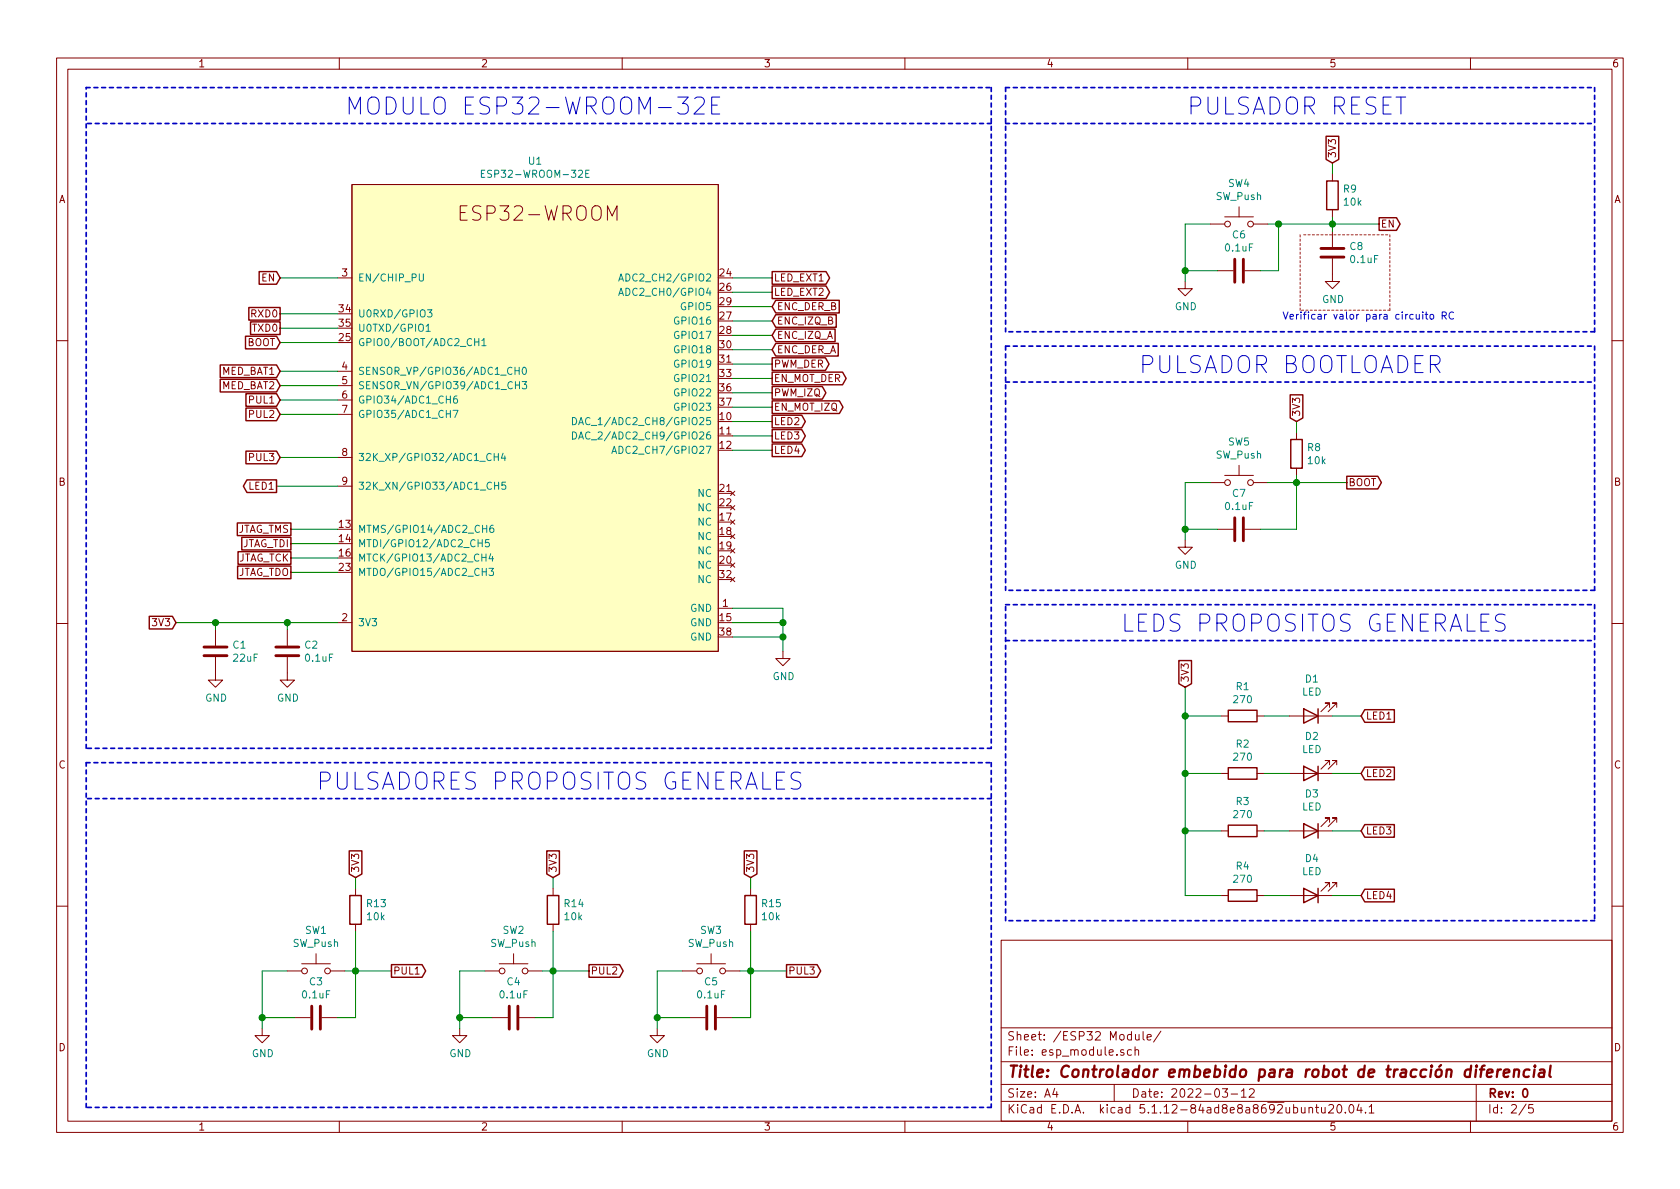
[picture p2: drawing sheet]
<svg xmlns="http://www.w3.org/2000/svg" width="297mm" height="210mm" viewBox="0 0 297 210" stroke-linecap="round" stroke-linejoin="round" font-family="sans-serif">
<g fill="none" stroke="#840000" stroke-width=".18">
<path d="M10 10.3h277v189.9h-277zM12 12.2h273v186.1h-273zM60 10.3v1.9M110 10.3v1.9M160 10.3v1.9M210 10.3v1.9M260 10.3v1.9M62.2 32.6h64.8v82.6h-64.8zM214 39.6h2.5M216.5 38.3h5.1M219.1 36.6v1.7M221.6 39.6h2.6"/>
<path d="M235.6 30.7v1.3M235.6 37.1v1.2M59.7 49.1h2.5M209.5 49.8v1.2h1.3l-1.3 1.3-1.2-1.3h1.2M215.3 47.9h2.8M220.1 47.9h2.8M235.6 45.7v4.1h1.3l-1.3 1.2-1.3-1.2h1.3M235.6 40.9v2.8M10 60.2h2M59.7 65.7h2.5M59.7 68.2h2.5M59.7 70.7h2.5"/>
<path d="M59.7 73.3h2.5M229.2 76.4v1.3M285 60.2h2M59.7 80.9h2.5M59.7 86h2.5M129.2 91.9l.7 .8M129.2 94.5l.7 .7M129.2 97l.7 .8M129.2 99.6l.7 .7M129.2 86.9l.7 .7M129.2 89.4l.7 .8M129.9 91.9l-.7 .8"/>
<path d="M129.9 94.5l-.7 .7M129.9 97l-.7 .8M129.9 99.6l-.7 .7M129.9 86.9l-.7 .7M129.9 89.4l-.7 .8M209.5 95.5v1.3h1.3l-1.3 1.2-1.2-1.2h1.2M214 85.3h2.5M215.3 93.6h2.8M216.5 84.1h5.1M219.1 82.3v1.8M220.1 93.6h2.8M221.6 85.3h2.6"/>
<path d="M229.2 82.8v1.3M10 110.3h2M38.1 116.2v4.1h1.3l-1.3 1.2-1.3-1.2h1.3M38.1 111.4v2.8M50.8 116.2v4.1h1.3l-1.3 1.2-1.3-1.2h1.3M50.8 111.4v2.8M59.7 110.1h2.5M127 107.6h2.5M129.2 102.1l.7 .8M129.9 102.1l-.7 .8M138.4 115.2v1.3h1.3l-1.3 1.2-1.2-1.2h1.2M285 110.3h2"/>
<path d="M215.9 126.6h1.3M215.9 136.8h1.3M222.2 126.6h1.3M222.2 136.8h1.3M228 126.6h7.6M228 136.8h7.6M235.1 125.1v-.8h-.8h.8l-1.5 1.6M235.1 135.2v-.7h-.8h.8l-1.5 1.5M236.3 125.1v-.8h-.7h.7l-1.5 1.6M236.3 135.2v-.7h-.7h.7l-1.5 1.5M62.9 157.1v1.3M97.8 157.1v1.3"/>
<path d="M132.7 157.1v1.3M215.9 158.4h1.3M215.9 146.9h1.3M222.2 158.4h1.3M222.2 146.9h1.3M228 158.4h7.6M228 146.9h7.6M235.1 156.8v-.7h-.8h.8l-1.5 1.5M235.1 145.4v-.8h-.8h.8l-1.5 1.6M236.3 156.8v-.7h-.7h.7l-1.5 1.5M236.3 145.4v-.8h-.7h.7l-1.5 1.6M10 160.2h2"/>
<path d="M50.8 171.7h2.5M52.1 180h2.8M53.3 170.4h5.1M55.9 168.7v1.7M56.9 180h2.8M58.4 171.7h2.6M62.9 163.4v1.3M85.7 171.7h2.6M87 180h2.8M88.3 170.4h5M90.8 168.7v1.7M91.8 180h2.8"/>
<path d="M93.3 171.7h2.6M97.8 163.4v1.3M120.6 171.7h2.6M121.9 180h2.8M123.2 170.4h5.1M125.7 168.7v1.7M126.7 180h2.8M128.3 171.7h2.5M132.7 163.4v1.3M177 166.3h108v32h-108zM285 160.2h2M46.4 181.9v1.2h1.2l-1.2 1.3-1.3-1.3h1.3"/>
<path d="M60 198.3v1.9M81.3 181.9v1.2h1.2l-1.2 1.3-1.3-1.3h1.3M110 198.3v1.9M116.2 181.9v1.2h1.3l-1.3 1.3-1.3-1.3h1.3M160 198.3v1.9M177 194.8h108M177 191.8h108M177 187.8h108M177 181.8h108M186.5 192.5l-.4 1h1M186.8 193v1M197 191.8v3"/>
<path d="M198.7 185.7l-.4-.1-.2 .2 .1 .2 .5 .2v.3h-.6M200.1 185.7l-.5-.1-.3 .3 .2 .6h.6M200.7 185.7l.2-.1 .4 .1v.9M200.7 185.1v1.5M200.8 182.9v.9l.4 .1 .2-.1M201.4 182.9v1M202.1 182.4v1.3l.2 .2M202.8 183.4l.8-.1-.1-.3-.5-.1-.2 .2 .1 .7h.6M205.3 182.3l-1.3 2M210 198.3v1.9M216.1 192.5h.9l-.4 .6 .4 .1v.7l-.2 .1-.7-.1M217.7 193.5h1.1"/>
<path d="M219.5 193l.4-.5v1.5M219.5 194h.8M220.9 192.7l.2-.2h.4l.2 .2 .1 .3-1 1h1M231.4 196l.2-.2 .4 .1 .1 .9M231.4 195.8v1M232.6 195.8h.5M232.8 195.3v1.3l.3 .2M233.7 195.8v.8a.37 .37 0 0 0 .6 .1M234.3 195.8v1M234.9 195.5l.3-.2h.3l.2 .2 .1 .3-.1 .2-.8 .8h.9M236.5 195.5l.2-.2a.8 .8 0 0 1 .6 .8 .8 .8 0 0 1-.6 .7l-.2-.1-.1-.4zM237.9 196.7v.1"/>
<path d="M238.7 195.5l.2-.2a.8 .8 0 0 1 .5 .8 .8 .8 0 0 1-.5 .7l-.2-.1-.2-.4zM240.3 195.2l-.4 1.1h1M240.6 195.8v1M241.4 196.7v.1M242.1 195.8l.4-.5v1.5M242.1 196.8h.8M260 198.3v1.9M261 191.8v6.5M269.8 195.2l-1.2 2M271 195.3h-.7v.7l.2-.1 .5 .1 .1 .2-.1 .5-.2 .1-.5-.1"/>
<circle cx="217" cy="39.6" r=".51"/>
<circle cx="221.1" cy="39.6" r=".51"/>
<circle cx="217" cy="85.3" r=".51"/>
<circle cx="221.1" cy="85.3" r=".51"/>
<circle cx="53.8" cy="171.7" r=".51"/>
<circle cx="57.9" cy="171.7" r=".51"/>
<circle cx="88.8" cy="171.7" r=".51"/>
<circle cx="92.8" cy="171.7" r=".51"/>
<circle cx="123.7" cy="171.7" r=".51"/>
<circle cx="127.8" cy="171.7" r=".51"/>
</g>
<path d="M269.4 192.7l.2-.2a.8 .8 0 0 1 .5 .8 .8 .8 0 0 1-.5 .7l-.2-.1-.2-.4z" fill="none" stroke="#840000" stroke-width=".3"/>
<g fill="none" stroke="#840000" stroke-width=".41">
<path d="M261.7 189.1h.7M262.5 188.4l-.4 .1-.1 .2-.2 1.7M262.9 189.8l1-.2v-.4h-.8l-.2 1 .2 .2 .6-.1M264.8 189.1l-.2 1.3M265.4 189.1a.54 .54 0 0 0-.6 .4M265.9 189.8l1-.2-.1-.4-.6-.1-.3 .3v.9l.2 .1 .6-.1M267.7 189.3a.52 .52 0 0 1 .9 .1l-.1 1M267.8 189.1l-.2 1.3M270.4 189.2a.68 .68 0 0 0-1 .3v.6l.1 .2 .2 .1 .6-.1M271.3 189.1l-.2 1.3M271.4 188.4v.2M272.3 189.2h.7l.1 .2-.2 1"/>
<path d="M273.1 189.6l-.7 .1a.4 .4 0 0 0-.4 .3 .4 .4 0 0 0 .3 .4l.7-.1M274.2 188.4l-.3 1.8 .3 .2"/>
</g>
<g fill="none" stroke="#840000" stroke-width=".25">
<path d="M234.5 24.1h2.2v4.1l-1.1 .6-1.1-.6zM234.6 32h2v5.1h-2zM243.8 38.5h3.1l.6 1.1-.6 1.1h-3.1zM43.4 59.5h5.5l.6 1.1-.6 1.1h-5.5zM44 54.4h5.5v2.2h-5.5zM44.3 56.9h5.2v2.3h-5.2zM45.8 48h3.1l.6 1.1-.6 1.2h-3.1zM136.5 50.6h9.5l.7 1.1-.7 1.1h-9.5zM136.5 48h9.5l.7 1.1-.7 1.2h-9.5zM137.2 55.6h10.7v2.3h-10.7l-.7-1.1zM137.2 53.1h11.2v2.2h-11.2l-.7-1.1zM137.2 58.2h10.5v2.2h-10.5l-.7-1.1z"/>
<path d="M38.9 67.1h10l.6 1.1-.6 1.1h-10zM38.9 64.5h10l.6 1.2-.6 1.1h-10zM43.5 69.6h5.4l.6 1.1-.6 1.2h-5.4zM43.5 72.2h5.4l.6 1.1-.6 1.1h-5.4zM43.5 79.8h5.4l.6 1.1-.6 1.1h-5.4zM136.5 76h5.3l.6 1.1-.6 1.1h-5.3zM136.5 73.4h5.3l.6 1.1-.6 1.2h-5.3zM136.5 65.8h12.5l.6 1.1-.6 1.1h-12.5zM136.5 63.3h9.4l.7 1.1-.7 1.1h-9.4zM136.5 70.9h11.9l.6 1.1-.6 1.1h-11.9zM136.5 68.3h8.9l.6 1.2-.6 1.1h-8.9zM136.5 78.5h5.3l.6 1.1-.6 1.1h-5.3z"/>
<path d="M137.2 60.7h11v2.3h-11l-.7-1.2zM228.1 69.8h2.3v4.1l-1.2 .6-1.1-.6zM228.2 77.7h2.1v5.1h-2.1zM42 92.5h9.4v2.2h-9.4zM42.1 97.6h9.3v2.2h-9.3zM42.7 95h8.7v2.3h-8.7zM43.7 84.9h5.2v2.2h-5.2l-.7-1.1zM238.1 84.2h5.5l.6 1.1-.6 1.2h-5.5zM26.4 109h4.1l.6 1.1-.6 1.1h-4.1zM42 100.1h9.4v2.2h-9.4zM208.4 116.8h2.3v4.1l-1.2 .6-1.1-.6zM217.2 125.6h5v2h-5z"/>
<path d="M217.2 135.8h5v2h-5zM230.5 125.3l2.5 1.3-2.5 1.3zM230.5 135.5l2.5 1.3-2.5 1.2zM233 125.3v2.6M233 135.5v2.5M241.3 125.5h5.2v2.2h-5.2l-.6-1.1zM241.3 135.7h5.2v2.2h-5.2l-.6-1.1zM61.7 150.5h2.3v4.1l-1.1 .6-1.2-.6zM61.8 158.4h2.1v5h-2.1zM96.7 150.5h2.2v4.1l-1.1 .6-1.1-.6zM96.8 158.4h2v5h-2zM131.6 150.5h2.2v4.1l-1.1 .6-1.1-.6z"/>
<path d="M131.7 158.4h2v5h-2zM217.2 145.9h5v2h-5zM217.2 157.3h5v2.1h-5zM230.5 157.1l2.5 1.3-2.5 1.2zM230.5 145.7l2.5 1.2-2.5 1.3zM233 145.7v2.5M233 157.1v2.5M241.3 157.2h5.2v2.3h-5.2l-.6-1.1zM241.3 145.8h5.2v2.3h-5.2l-.6-1.2zM69.2 170.6h5.4l.7 1.1-.7 1.1h-5.4zM104.1 170.6h5.5l.6 1.1-.6 1.1h-5.5zM139.1 170.6h5.4l.6 1.1-.6 1.1h-5.4z"/>
</g>
<g fill="none" stroke="#840000" stroke-width=".51">
<path d="M218.3 45.8v4.1M219.8 45.8v4.1M233.6 45.5h4M233.6 43.9h4M218.3 91.6v4M219.8 91.6v4M36.1 115.9h4M36.1 114.4h4M48.8 115.9h4M48.8 114.4h4M55.1 177.9v4.1M56.6 177.9v4.1"/>
<path d="M90 177.9v4.1M91.6 177.9v4.1M125 177.9v4.1M126.5 177.9v4.1"/>
</g>
<path d="M62.2 32.6h64.8v82.6h-64.8z" fill="#ffffc2" stroke="#ffffc2" stroke-width=".18"/>
<g fill="none" stroke="#008484" stroke-width=".18">
<path d="M85.1 30.7h.4M85.7 30.1h-.6v1.3h.6M103.6 30.7h.4M104.2 30.1h-.6v1.3h.6M74.1 48.4v1.1l.3 .2h.4l.1-.2v-1.1M75.3 57.7l.4-.4v1.3M75.3 58.6h.8M75.6 54.8h.8l-.5 .5 .4 .1 .1 .4-.3 .3-.5-.2M84.7 59.9v1.2M109.4 49.7l.4-1.3 .4 1.3M109.4 52.2l.4-1.2 .4 1.2M109.5 49.3h.6"/>
<path d="M109.5 51.9h.6M80.1 72.6h.9l-.6 1.2M80.8 70l-.4 .1a.87 .87 0 0 0 0 1.2l.4-.1v-.6l-.4-.1-.2 .3M83.9 60.5h.8M85.2 60.2l.4-.3v1.2M85.2 61.1h.7M91.1 65.6h.7M91.1 68.1h.7M91.8 64.9v1.3M91.8 67.5v1.3M92.3 67.5h.8l-.4 .5 .4 .1-.1 .6-.5 .1-.2-.2M92.5 65.1l.1-.2a.67 .67 0 0 1 .5 .7 .67 .67 0 0 1-.5 .6l-.3-.5z"/>
<path d="M101.2 73.8a.64 .64 0 0 1 .8 .7 .64 .64 0 0 1-.8 .6zM101.2 76.4a.64 .64 0 0 1 .8 .6 .64 .64 0 0 1-.8 .6zM102.3 75.1l.4-1.3 .4 1.3M102.3 77.6l.4-1.2 .4 1.2M102.4 74.7h.6M102.4 77.3h.6M108.3 79.8h.6M84.5 96h.8M85.2 98.6h.7M85.3 95.4v1.3M85.3 93.5h.8M85.9 98v1.2"/>
<path d="M86.1 92.9v1.3M86.5 95.4h-.6l-.1 .6 .5-.1 .2 .3v.3l-.2 .2-.5-.1M86.8 97.9l-.3 .9h.7M87.1 98.4v.8M87.2 92.9l-.4 .1a.81 .81 0 0 0 0 1.2l.4-.1 .1-.5-.2-.2h-.3l-.2 .2M87.4 80.2v1.3M87.4 80.8h.7M87.5 85.3v1.2M87.5 85.9h.7M88.1 80.2v1.3M88.2 85.3v1.2M89 80.1l-.4 .9h.8"/>
<path d="M89.3 80.6v.9M89.4 85.3h-.6l-.1 .6 .2-.2 .5 .2v.5l-.2 .1-.5-.1M108.2 80.2l.4-1.3 .4 1.3M85.3 101.1h.7M86 100.5v1.3M86.5 100.5h.7l-.4 .5 .4 .1-.1 .6-.4 .1-.2-.2"/>
</g>
<g fill="none" stroke="#0000c2" stroke-width=".3" stroke-dasharray=".7 .7">
<path d="M15.2 15.5h160.1M175.3 15.5v116.8M177.8 15.5h104.1M177.8 15.5v43.2M281.9 15.5v43.2M175.3 21.8h-160.1M177.8 21.8h104.1M281.9 58.7h-104.1M177.8 67.6h104.1M177.8 61.2h104.1M177.8 61.2v43.2M281.9 61.2v43.2"/>
<path d="M177.8 113.3h104.1M177.8 106.9h104.1M281.9 104.4h-104.1M281.9 106.9v55.9M15.2 134.9h160.1M15.2 132.3v-116.8M175.3 134.9v60.9M175.3 132.3h-160.1M175.3 141.2h-160.1M177.8 162.8v-55.9M281.9 162.8h-104.1M15.2 195.8v-60.9"/>
<path d="M175.3 195.8h-160.1"/>
</g>
<path d="M229.9 54.9v-13.4M230.5 41.5h15.2M245.7 54.9h-15.8M245.7 41.5v13.4" fill="none" stroke="#f00" stroke-width=".18" stroke-dasharray=".4 .4"/>
<g fill="none" stroke="#008400" stroke-width=".18">
<path d="M214 39.6h-4.5v10.2M224.2 39.6h19.6M226.1 39.6v8.3h-3.2M235.6 28.8v1.9M235.6 38.3v2.6M49.5 49.1h10.2M49.5 55.5h10.2M49.5 58h10.2M129.5 49.1h7M129.5 51.7h7M129.5 54.2h7M129.5 59.3h7"/>
<path d="M129.5 56.8h7M209.5 47.9h5.8M49.5 65.7h10.2M49.5 68.2h10.2M49.5 70.7h10.2M49.5 73.3h10.2M49.5 60.6h10.2M129.5 72h7M129.5 69.5h7M129.5 66.9h7M129.5 64.4h7M129.5 61.8h7"/>
<path d="M129.5 79.6h7M129.5 77.1h7M129.5 74.5h7M229.2 74.5v1.9M48.9 86h10.8M49.5 80.9h10.2M51.4 93.6h8.3M51.4 96.1h8.3M51.4 98.7h8.3M209.5 93.6h5.8M214 85.3h-4.5v10.2M224.2 85.3h13.9"/>
<path d="M229.2 84.1v9.5h-6.3M31.1 110.1h28.6M38.1 110.1v1.3M50.8 110.1v1.3M51.4 101.2h8.3M129.5 107.6h8.9v7.6M129.5 110.1h8.9M129.5 112.6h8.9M209.5 121.5v36.9h6.4M209.5 136.8h6.4M209.5 126.6h6.4M223.5 136.8h4.5"/>
<path d="M223.5 126.6h4.5M235.6 136.8h5.1M235.6 126.6h5.1M62.9 155.2v1.9M97.8 155.2v1.9M132.7 155.2v1.9M209.5 146.9h6.4M223.5 146.9h4.5M223.5 158.4h4.5M235.6 146.9h5.1M235.6 158.4h5.1M46.4 180h5.7"/>
<path d="M50.8 171.7h-4.4v10.2M61 171.7h8.2M62.9 164.7v15.3h-3.2M81.3 180h5.7M85.7 171.7h-4.4v10.2M95.9 171.7h8.2M97.8 164.7v15.3h-3.2M116.2 180h5.7M120.6 171.7h-4.4v10.2M130.8 171.7h8.3M132.7 164.7v15.3h-3.2"/>
</g>
<g fill="none" stroke="#0000c2" stroke-width=".18">
<path d="M119.8 17.2h1.9l-1 1.1a.82 .82 0 0 1 1 .6v.7l-.3 .4-.3 .2h-.9l-.4-.3M122.8 17.4l.4-.2h.8a.81 .81 0 0 1 .4 1.2l-1.7 1.8h1.8M125.8 18.6h1M127.3 17.2h-1.5v3h1.5M251.6 55.2v.1M251.6 55.6v.8M252 55.6h.5M252.2 55.2v1.1l.3 .1M252.9 55.6h.3l.2 .1 .1 .5-.1 .2h-.3l-.2-.1zM255 55.8l.7-.1v-.4l-.7-.1v1.2M255.3 55.8l.4 .6M257 55.3a.6 .6 0 0 0-.8 .4 .6 .6 0 0 0 .5 .7l.3-.1"/>
<path d="M266.1 108.8l-.4-.2h-.7a.73 .73 0 0 0-.6 .7 .73 .73 0 0 0 .6 .7 1.07 1.07 0 0 1 1.1 .7 .73 .73 0 0 1-.5 .9h-.8l-.4-.2M141.6 136.7l-.5-.2h-.7a.73 .73 0 0 0-.5 .8 .73 .73 0 0 0 .5 .7 1.07 1.07 0 0 1 1.2 .7 .77 .77 0 0 1-.6 .8h-.7l-.4-.1"/>
</g>
<g fill="#008400" stroke="#008400" stroke-width=".25">
<circle cx="209.6" cy="146.9" r=".51"/>
<circle cx="138.4" cy="110.1" r=".51"/>
<circle cx="229.2" cy="85.3" r=".51"/>
<circle cx="97.8" cy="171.7" r=".51"/>
<circle cx="81.3" cy="180" r=".51"/>
<circle cx="38.1" cy="110.1" r=".51"/>
<circle cx="50.8" cy="110.1" r=".51"/>
<circle cx="138.4" cy="112.6" r=".51"/>
<circle cx="209.6" cy="93.6" r=".51"/>
<circle cx="209.6" cy="136.8" r=".51"/>
<circle cx="209.6" cy="126.6" r=".51"/>
<circle cx="62.9" cy="171.7" r=".51"/>
<circle cx="46.4" cy="180" r=".51"/>
<circle cx="235.6" cy="39.6" r=".51"/>
<circle cx="132.7" cy="171.7" r=".51"/>
<circle cx="209.6" cy="47.9" r=".51"/>
<circle cx="226.1" cy="39.6" r=".51"/>
<circle cx="116.2" cy="180" r=".51"/>
</g>
<g font-size="4.2" fill="#0000c2">
<text x="61" y="20.3">MODULO ESP32-WROOM-32E</text>
<text x="210.4" y="20.3">PULSADOR RESET</text>
<text x="201" y="66">PULSADOR BOOTLOADER</text>
<text x="198.1" y="111.8">LEDS PROPOSITOS GENERALES</text>
<text x="55.9" y="139.7">PULSADORES PROPOSITOS GENERALES</text>
</g>
<text font-size="3.5" fill="#840000" x="80.8" y="39.1">ESP32--WROOM-</text>
<text font-size="2.8" fill="#840000" x="178" y="190.5">Title: Controlador embebido para robot de tracción diferencial</text>
<g font-size="2.1" fill="#840000">
<text x="178" y="184">Sheet: /ESP32 Module/</text>
<text x="178" y="186.7">File: esp_module.sch</text>
<text x="178" y="196.9">KiCad E.D.A. kicad 5.1.12-84ad8e8a8692ubuntu20.04.1</text>
<text x="178" y="194.1">Size: A4</text>
<text x="200" y="194.1">Date: 2022-03-12</text>
<text x="263" y="194.1">Rev: 0</text>
<text x="263" y="196.9">Id: 2/5</text>
</g>
<g font-size="1.8" fill="#840000">
<text x="35" y="11.9">1</text>
<text x="85" y="11.9">2</text>
<text x="135" y="11.9">3</text>
<text x="185" y="11.9">4</text>
<text x="235" y="11.9">5</text>
<text x="285" y="11.9">6</text>
<text x="236.2" y="28" transform="rotate(-90 236.2 28)">3V3</text>
<text x="10.4" y="35.9">A</text>
<text x="285.4" y="35.9">A</text>
<text x="244.1" y="40.3">EN</text>
<text x="46.3" y="49.8">EN</text>
<text x="60.5" y="48.9">3</text>
<text x="127.3" y="48.9">24</text>
<text x="127.3" y="51.4">26</text>
<text x="127.3" y="54">29</text>
<text x="136.8" y="52.3">LED_EXT2</text>
<text x="136.8" y="49.8">LED_EXT1</text>
<text x="44.6" y="56.1">RXD0</text>
<text x="44.8" y="58.7">TXD0</text>
<text x="60" y="55.2">34</text>
<text x="60" y="57.8">35</text>
<text x="127.3" y="56.5">27</text>
<text x="127.3" y="59">28</text>
<text x="137.3" y="57.4">ENC_IZQ_B</text>
<text x="137.3" y="54.9">ENC_DER_B</text>
<text x="137.3" y="59.9">ENC_IZQ_A</text>
<text x="43.6" y="61.2">BOOT</text>
<text x="60" y="60.3">25</text>
<text x="60.5" y="65.4">4</text>
<text x="127.3" y="61.6">30</text>
<text x="127.3" y="64.1">31</text>
<text x="136.8" y="65">PWM_DER</text>
<text x="137.3" y="62.5">ENC_DER_A</text>
<text x="39.2" y="68.8">MED_BAT2</text>
<text x="39.2" y="66.3">MED_BAT1</text>
<text x="44.2" y="71.4">PUL1</text>
<text x="60.5" y="67.9">5</text>
<text x="60.5" y="70.5">6</text>
<text x="127.3" y="66.7">33</text>
<text x="127.3" y="69.2">36</text>
<text x="127.3" y="71.7">37</text>
<text x="136.8" y="67.6">EN_MOT_DER</text>
<text x="136.8" y="70.1">PWM_IZQ</text>
<text x="44.2" y="73.9">PUL2</text>
<text x="60.5" y="73">7</text>
<text x="127.3" y="74.3">10</text>
<text x="127.3" y="76.8">11</text>
<text x="136.8" y="77.7">LED3</text>
<text x="136.8" y="75.2">LED2</text>
<text x="136.8" y="72.6">EN_MOT_IZQ</text>
<text x="229.9" y="73.8" transform="rotate(-90 229.9 73.8)">3V3</text>
<text x="44.2" y="81.5">PUL3</text>
<text x="60.5" y="80.6">8</text>
<text x="127.3" y="79.4">12</text>
<text x="136.8" y="80.3">LED4</text>
<text x="10.4" y="85.9">B</text>
<text x="44.1" y="86.6">LED1</text>
<text x="60.5" y="85.7">9</text>
<text x="127.3" y="87">21</text>
<text x="127.3" y="89.5">22</text>
<text x="238.4" y="86">BOOT</text>
<text x="285.4" y="85.9">B</text>
<text x="41.8" y="94.2">JTAG_TMS</text>
<text x="60" y="93.3">13</text>
<text x="60" y="95.9">14</text>
<text x="127.3" y="92.1">17</text>
<text x="127.3" y="94.6">18</text>
<text x="41.8" y="101.8">JTAG_TDO</text>
<text x="41.8" y="99.3">JTAG_TCK</text>
<text x="42.6" y="96.8">JTAG_TDI</text>
<text x="60" y="98.4">16</text>
<text x="60" y="101">23</text>
<text x="127.3" y="97.1">19</text>
<text x="127.3" y="99.7">20</text>
<text x="127.3" y="102.2">32</text>
<text x="127.8" y="107.3">1</text>
<text x="27.2" y="110.7">3V3</text>
<text x="60.5" y="109.8">2</text>
<text x="127.3" y="109.8">15</text>
<text x="127.3" y="112.4">38</text>
<text x="210.2" y="120.7" transform="rotate(-90 210.2 120.7)">3V3</text>
<text x="241.5" y="127.2">LED1</text>
<text x="10.4" y="135.9">C</text>
<text x="241.5" y="137.4">LED2</text>
<text x="285.4" y="135.9">C</text>
<text x="241.5" y="147.6">LED3</text>
<text x="63.5" y="154.4" transform="rotate(-90 63.5 154.4)">3V3</text>
<text x="98.4" y="154.4" transform="rotate(-90 98.4 154.4)">3V3</text>
<text x="133.3" y="154.4" transform="rotate(-90 133.3 154.4)">3V3</text>
<text x="241.5" y="159">LED4</text>
<text x="69.5" y="172.3">PUL1</text>
<text x="104.4" y="172.3">PUL2</text>
<text x="139.3" y="172.3">PUL3</text>
<text x="10.4" y="185.9">D</text>
<text x="285.4" y="185.9">D</text>
<text x="35" y="199.9">1</text>
<text x="85" y="199.9">2</text>
<text x="135" y="199.9">3</text>
<text x="185" y="199.9">4</text>
<text x="235" y="199.9">5</text>
<text x="285" y="199.9">6</text>
</g>
<g font-size="1.8" fill="#008484">
<text x="93.5" y="29.1">U1</text>
<text x="86.1" y="31.4">ESP32-WROOM-32E</text>
<text x="215" y="35.4">SW_Push</text>
<text x="217.2" y="33.1">SW4</text>
<text x="237.6" y="34.1">R9</text>
<text x="237.7" y="36.4">10k</text>
<text x="216.8" y="44.5">0.1uF</text>
<text x="218" y="42.2">C6</text>
<text x="238.7" y="44.2">C8</text>
<text x="238.9" y="46.5">0.1uF</text>
<text x="63.2" y="49.8">EN/CHIP_PU</text>
<text x="110.7" y="49.8">ADC2_CH2/GPIO2</text>
<text x="110.7" y="52.3">ADC2_CH0/GPIO4</text>
<text x="233.8" y="53.6">GND</text>
<text x="63.2" y="56.1">U0RXD/GPIO3</text>
<text x="63.2" y="58.7">U0TXD/GPIO1</text>
<text x="119.6" y="57.4">GPIO16</text>
<text x="119.6" y="59.9">GPIO17</text>
<text x="120.6" y="54.9">GPIO5</text>
<text x="207.7" y="54.9">GND</text>
<text x="63.2" y="61.2">GPIO0/BOOT/ADC2_CH1</text>
<text x="119.6" y="62.5">GPIO18</text>
<text x="119.6" y="65">GPIO19</text>
<text x="63.2" y="66.3">SENSOR_VP/GPIO36/ADC1_CH0</text>
<text x="63.2" y="68.8">SENSOR_VN/GPIO39/ADC1_CH3</text>
<text x="63.2" y="71.4">GPIO34/ADC1_CH6</text>
<text x="119.6" y="67.6">GPIO21</text>
<text x="119.6" y="70.1">GPIO22</text>
<text x="63.2" y="73.9">GPIO35/ADC1_CH7</text>
<text x="103.5" y="75.2">DAC_1/ADC2_CH8/GPIO25</text>
<text x="103.5" y="77.7">DAC_2/ADC2_CH9/GPIO26</text>
<text x="119.6" y="72.6">GPIO23</text>
<text x="63.2" y="81.5">32K_XP/GPIO32/ADC1_CH4</text>
<text x="109.8" y="80.3">ADC2_CH7/GPIO27</text>
<text x="215" y="81.1">SW_Push</text>
<text x="217.2" y="78.8">SW5</text>
<text x="231.2" y="79.8">R8</text>
<text x="231.3" y="82.1">10k</text>
<text x="63.2" y="86.6">32K_XN/GPIO33/ADC1_CH5</text>
<text x="123.4" y="87.9">NC</text>
<text x="218" y="87.9">C7</text>
<text x="63.2" y="94.2">MTMS/GPIO14/ADC2_CH6</text>
<text x="123.4" y="93">NC</text>
<text x="123.4" y="95.5">NC</text>
<text x="123.4" y="90.4">NC</text>
<text x="216.8" y="90.2">0.1uF</text>
<text x="63.2" y="96.8">MTDI/GPIO12/ADC2_CH5</text>
<text x="63.2" y="99.3">MTCK/GPIO13/ADC2_CH4</text>
<text x="63.2" y="101.8">MTDO/GPIO15/ADC2_CH3</text>
<text x="123.4" y="98">NC</text>
<text x="123.4" y="100.6">NC</text>
<text x="207.7" y="100.6">GND</text>
<text x="123.4" y="103.1">NC</text>
<text x="63.2" y="110.7">3V3</text>
<text x="122" y="108.2">GND</text>
<text x="122" y="110.7">GND</text>
<text x="122" y="113.3">GND</text>
<text x="41.2" y="114.7">C1</text>
<text x="41.4" y="117">22uF</text>
<text x="53.9" y="114.7">C2</text>
<text x="54.1" y="117">0.1uF</text>
<text x="36.3" y="124.1">GND</text>
<text x="49" y="124.1">GND</text>
<text x="136.6" y="120.3">GND</text>
<text x="218.2" y="124.4">270</text>
<text x="218.6" y="122">R1</text>
<text x="230.2" y="123">LED</text>
<text x="230.8" y="120.7">D1</text>
<text x="230.8" y="130.9">D2</text>
<text x="218.2" y="134.5">270</text>
<text x="218.6" y="132.2">R2</text>
<text x="230.2" y="133.2">LED</text>
<text x="218.6" y="142.4">R3</text>
<text x="230.2" y="143.3">LED</text>
<text x="230.8" y="141">D3</text>
<text x="218.2" y="144.7">270</text>
<text x="218.6" y="153.8">R4</text>
<text x="230.2" y="154.8">LED</text>
<text x="230.8" y="152.4">D4</text>
<text x="64.9" y="160.4">R13</text>
<text x="99.8" y="160.4">R14</text>
<text x="134.8" y="160.4">R15</text>
<text x="218.2" y="156.1">270</text>
<text x="51.8" y="167.5">SW_Push</text>
<text x="54" y="165.1">SW1</text>
<text x="65" y="162.7">10k</text>
<text x="86.7" y="167.5">SW_Push</text>
<text x="88.9" y="165.1">SW2</text>
<text x="99.9" y="162.7">10k</text>
<text x="121.7" y="167.5">SW_Push</text>
<text x="123.8" y="165.1">SW3</text>
<text x="134.8" y="162.7">10k</text>
<text x="53.6" y="176.5">0.1uF</text>
<text x="54.8" y="174.2">C3</text>
<text x="88.5" y="176.5">0.1uF</text>
<text x="89.7" y="174.2">C4</text>
<text x="123.4" y="176.5">0.1uF</text>
<text x="124.6" y="174.2">C5</text>
<text x="44.5" y="186.9">GND</text>
<text x="79.5" y="186.9">GND</text>
<text x="114.4" y="186.9">GND</text>
</g>
<text font-size="1.8" fill="#0000c2" x="226.7" y="56.5">Verificar valor para circuito RC</text>
</svg>
